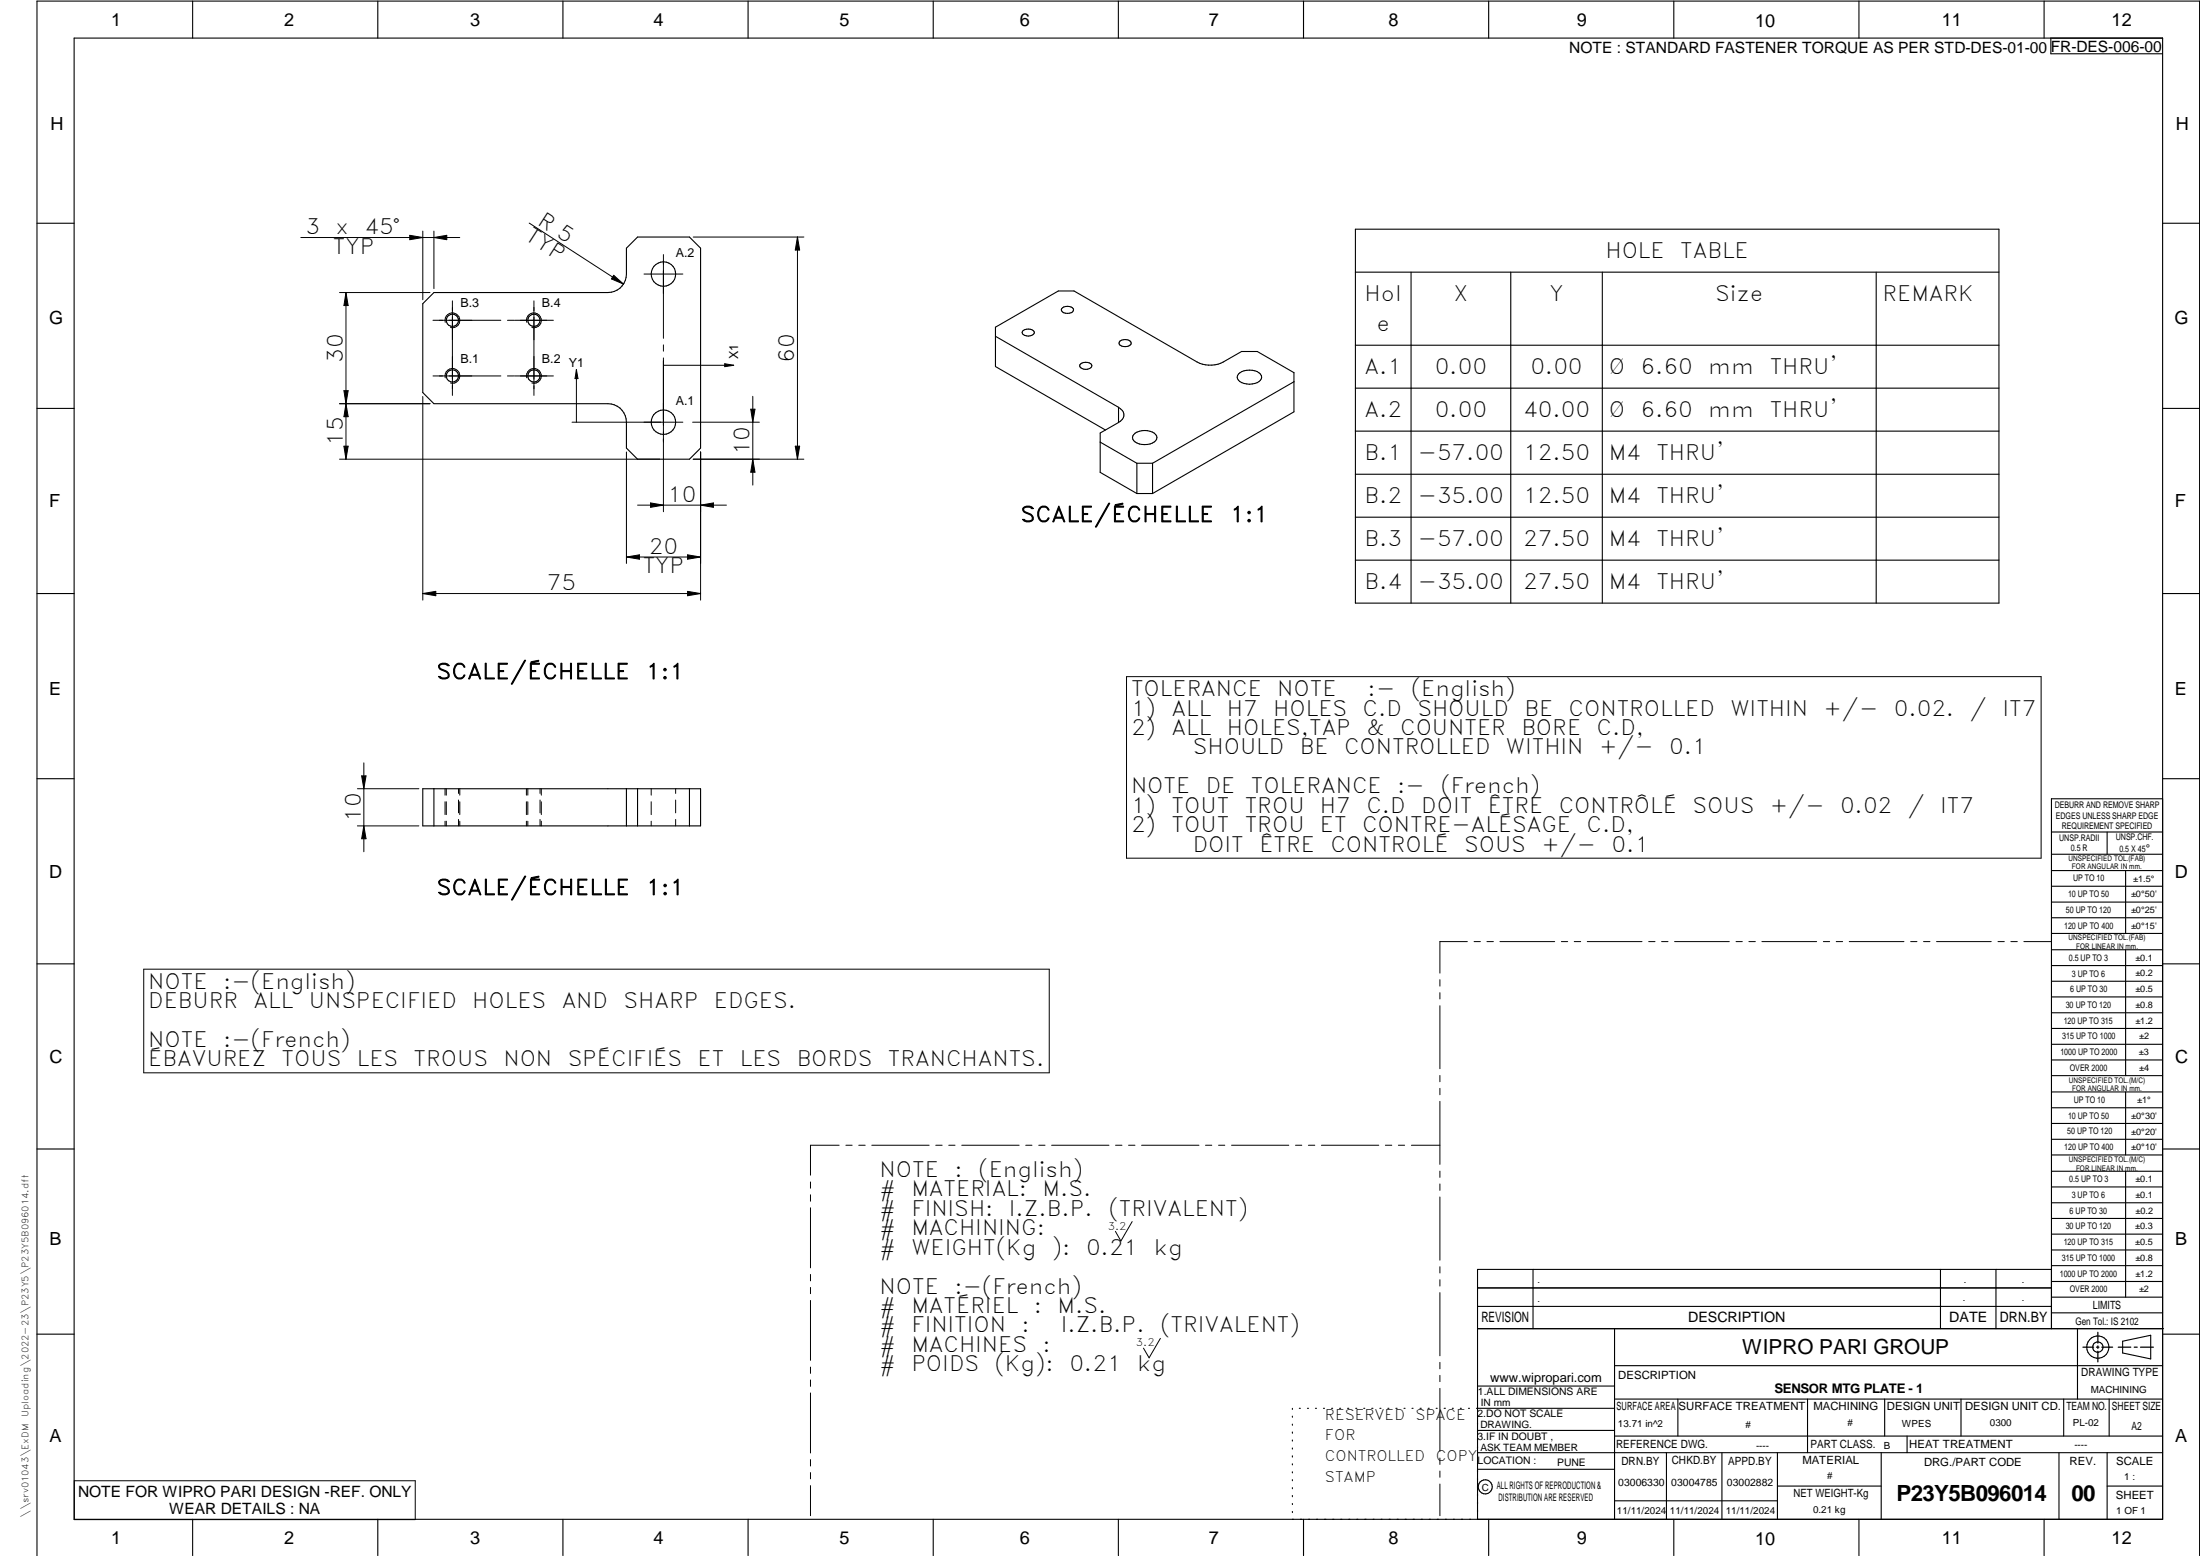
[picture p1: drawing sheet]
<svg xmlns="http://www.w3.org/2000/svg" width="594mm" height="420mm" viewBox="0 0 594 420" stroke-linecap="round" stroke-linejoin="round" font-family="sans-serif">
<g fill="none" stroke="#000" stroke-width=".3">
<path d="M20 10.3h564v400h-564zM52 .3v10M102 .3v10M152 .3v10M202 .3v10M252 .3v10M302 .3v10M352 .3v10M402 .3v10M452 .3v10M502 .3v10M552 .3v10"/>
<path d="M553.8 10.3v4.2h30.2M10 60.3h10M366 61.9h173.8v101h-173.8zM366 73.5h173.8M381 73.5v89.4M408 73.5v89.4M432.7 73.5v89.4M506.6 73.5v89.4M584 60.3h10M114.2 82l3-3h47a4.9 4.9 0 0 0 5-5v-7l3-3h14l3 3v54l-3 3h-14l-3-3v-7a5 5 0 0 0-5-5h-47l-3-3zM268.8 90.8l33.2 19.2M276.3 89.2a2.05 2.05 0 0 1 3 .6 1.89 1.89 0 0 1-3.3 0z"/>
<path d="M286.9 83.1a2.01 2.01 0 0 1 3 .6 1.94 1.94 0 0 1-3.2 .2v-.5zM291.9 98.2a2.01 2.01 0 0 1 2.9 .6 1.89 1.89 0 0 1-3.3 0zM302.5 92.1a2.02 2.02 0 0 1 3 .6 1.93 1.93 0 0 1-3.3 0zM366 93.2h173.8M10 110.3h10M297.1 119.4l9.9 5.7M298.5 116.1l-29.7-17.1v-10.7l17-9.7h4.2l33.3 19.1a7.7 7.7 0 0 0 7 0l5-2.8h4.2l9.9 5.7v10.6l-38.2 22.1M302 114.1l-4.9 2.8v10.7l9.9 5.7M302 110v4.1M302 110a2.18 2.18 0 0 1 1.5 2 2.18 2.18 0 0 1-1.5 2.1M306.5 117a4.4 4.4 0 0 1 5.8 .7 1.87 1.87 0 0 1-1.7 2.2 4.1 4.1 0 0 1-4.7-1.3 1.35 1.35 0 0 1 .6-1.6zM334.4 101a4.7 4.7 0 0 1 6 0 1.46 1.46 0 0 1-.9 2.3 4.9 4.9 0 0 1-5.1-.6 1.17 1.17 0 0 1 0-1.7z"/>
<path d="M349.4 103.1l-38.2 22M366 104.8h173.8M366 116.4h173.8M584 110.3h10M307 133.3h4.2M307 125.1v8.2M307 125.1h4.2M311.2 125.1v8.2M366 128.1h173.8M366 139.7h173.8M366 151.3h173.8M10 160.3h10"/>
<path d="M584 160.3h10M10 210.3h10M114.2 213h75v10h-75zM117.2 213v10M169.2 213v10M172.2 213v10M186.2 213v10M584 215.7h-30v143.1M584 210.3h10M554 224.7h30M554 230.7h30M554 235.1h30"/>
<path d="M554 239.3h30M569 224.7v6M574 235.1v17M554 243.6h30M554 247.8h30M554 252.1h30M554 256.5h30M574 256.5v33.9M10 260.3h10M554 260.7h30M554 265h30M554 269.2h30"/>
<path d="M554 273.5h30M554 277.7h30M584 260.3h10M554 282h30M554 286.2h30M554 290.4h30M554 294.9h30M554 299.1h30M574 294.9v17M10 310.3h10M554 303.4h30M554 307.6h30"/>
<path d="M554 311.9h30M554 316.3h30M574 316.3v34M584 310.3h10M554 320.5h30M554 324.8h30M554 329h30M554 333.2h30M554 337.5h30M399 358.8h185.2M399 352.8h155M399 347.8h155"/>
<path d="M414 342.8v16M436 358.8v51.5M524 342.8v16M539 342.8v16M554 341.8h30M554 346h30M554 350.3h30M554 354.5h30M554 342.8h-155v67.5M561 358.8v19M10 360.3h10M399 374.3h37"/>
<path d="M436 377.8h148M453.1 377.8v10M488.1 377.8v14.5M508.9 377.8v10M529.5 377.8v10M557.3 377.8v10M569.5 377.8v10M573.2 362.2l7.6-1.6v6.3l-7.6-1.6zM584 368.8h-148M584 360.3h10M349 380.3v.3M349 382.4v.3"/>
<path d="M349 384.6v.3M349 386.7v.3M349 388.8v.3M349 391v.3M349 393.1v.3M349 395.3v.3M349 397.4v.3M349 399.5v.3M350.9 380.3h.2M353.1 380.3h.2M355.2 380.3h.3M357.4 380.3h.3"/>
<path d="M359.6 380.3h.3M361.7 380.3h.3M363.9 380.3h.3M366.1 380.3h.3M368.3 380.3h.2M370.4 380.3h.3M372.6 380.3h.3M374.8 380.3h.3M376.9 380.3h.4M379.1 380.3h.3M381.3 380.3h.3M383.4 380.3h.4"/>
<path d="M385.6 380.3h.3M387.8 380.3h.3M390 380.3h.3M392.2 380.3h.3M394.3 380.3h.3M396.5 380.3h.3M398.7 380.3h37.3M399 396.7h37M399 392.3h185M399 386.2h37M436 387.8h148M450 392.3v18"/>
<path d="M465 392.3v18M480 392.3v18M508 392.3v18M515 387.8v4.5M556 392.3v18M569 392.3v18M52 410.3v9.7M102 410.3v9.7M152 410.3v9.7M202 410.3v9.7M252 410.3v9.7M302 410.3v9.7"/>
<path d="M349 401.7v.3M349 403.8v.4M349 406v.3M349 408.1v.3M352 410.3v9.7M402 410.3v9.7M436 405.3h44M452 410.3v9.7M480 401.3h28M502 410.3v9.7M552 410.3v9.7M569 401.3h15"/>
<path d="M10 420v-419.7h584v419.7"/>
<circle cx="179.2" cy="74" r="3.3"/>
<circle cx="122.2" cy="86.5" r="1.64"/>
<circle cx="144.2" cy="86.5" r="1.64"/>
<circle cx="122.2" cy="101.5" r="1.66"/>
<circle cx="144.2" cy="101.5" r="1.66"/>
<circle cx="179.2" cy="114" r="3.3"/>
<circle cx="566.5" cy="363.7" r="1.39"/>
<circle cx="566.5" cy="363.8" r="3"/>
<circle cx="401.1" cy="401.5" r="1.9"/>
</g>
<g fill="none" stroke="#000" stroke-width=".27">
<path d="M81.2 64.1h43M91.7 79h24.4M93.4 79l.6 3.5h-1.1zM93.4 79v45M110.7 63.5l3.5 .6-3.5 .6zM114.2 62.4v18.5M117.2 64.1l3.4-.6v1.2zM117.2 62.4v15.5M142.9 60.2l25.5 16.5M165.7 74.3l2.7 2.4-3.3-1.4zM173.9 74h10.5M179.1 68.7v22.7"/>
<path d="M187.2 64h29.9M215.3 64l.6 3.5h-1.1zM215.3 64v60M120.2 87a2 2 0 0 1 1.7-2.5 2 2 0 0 1 2.2 2.1 2 2 0 0 1-2.4 1.8M122.2 81.2v25.6M135.2 86.5h-18.3M137 86.5h1.8M138.9 86.5h10.5M142.2 87a2 2 0 0 1 1.8-2.5 2 2 0 0 1 2.2 2.2 2 2 0 0 1-2.6 1.7M144.2 81.2v25.6M155.7 99.8v14.2M155.7 99.8l.4 2.4h-.8z"/>
<path d="M179.1 93.1v1.7M179.1 96.6v41.6M179.1 98.6h19M195.7 98.2l2.4 .4-2.4 .4zM91.7 109h24.4M92.9 105.5h1.1l-.6 3.5zM93.4 109l.6 3.5h-1.1zM114.2 107.1v55M120.2 102a2 2 0 0 1 1.7-2.5 2 2 0 0 1 2.2 2.1 2 2 0 0 1-2.4 1.8M135.2 101.5h-18.3M137 101.5h1.8M138.9 101.5h10.5"/>
<path d="M142.2 102a2 2 0 0 1 1.8-2.5 2 2 0 0 1 2.2 2.2 2 2 0 0 1-2.6 1.7M154.5 114h29.9M187 114h18.1M202.7 110.5h1.2l-.6 3.5zM203.3 107v24M91.7 124h86.4M92.9 120.5h1.1l-.6 3.5zM169.2 122v30.1M172.2 136.4h24M175.7 135.8l3.4 .6-3.4 .6zM189.2 122v40.1M189.2 136.4l3.5-.6v1.2z"/>
<path d="M203.3 124l.6 3.5h-1.2zM214.8 120.5h1.1l-.6 3.5zM217.1 124h-29.9M169.2 150.4h20M169.2 150.4l3.5-.6v1.2zM185.7 159.7l3.5 .6-3.5 .6zM185.7 149.8l3.5 .6-3.5 .6zM114.2 160.3h75M114.2 160.3l3.5-.6v1.2zM304.2 182.7h247v49h-247zM96.5 213h16.6M97.7 209.5h1.1l-.6 3.5z"/>
<path d="M98.2 206v24M120.2 213v1.7M120.2 216.5v3.5M120.5 213v1.7M120.5 216.5v3.5M123.8 213v1.2M123.8 216v3.5M124.2 213v1.7M124.2 216.5v3.5M142.1 213v1.7M142.1 216.5v3.5M142.5 213v1.7"/>
<path d="M142.5 216.5v3.5M145.8 213v1.2M145.8 216v3.5M146.2 213v1.7M146.2 216.5v3.5M175.8 213v1.7M175.8 216.5v3.5M182.4 213v1.2M182.4 216v3.5M96.5 223h16.6M98.2 223l.6 3.5h-1.1zM120.2 221.7v1.3"/>
<path d="M120.5 221.7v1.3M123.8 221.3v1.7M124.2 221.7v1.3M142.1 221.7v1.3M142.5 221.7v1.3M145.8 221.3v1.7M146.2 221.7v1.3M175.8 221.7v1.3M182.4 221.3v1.7M396.2 254.3h-7.4v8.5M398.1 254.3h1.6M401.5 254.3h1.8"/>
<path d="M405 254.3h14.8M421.6 254.3h1.7M425.1 254.3h1.7M428.6 254.3h14.8M445.2 254.3h1.7M448.7 254.3h1.7M452.2 254.3h14.8M468.8 254.3h1.7M472.3 254.3h1.7M475.8 254.3h14.8M492.4 254.3h1.7M495.8 254.3h1.8"/>
<path d="M499.4 254.3h14.7M516 254.3h1.6M519.4 254.3h1.8M522.9 254.3h14.8M539.5 254.3h1.7M543 254.3h1.7M546.5 254.3h7.4M38.8 261.7h244.5v28h-244.5zM388.8 264.5v1.8M388.8 268.1v1.6M388.8 271.6v17M388.8 290.4v1.7"/>
<path d="M388.8 293.9v1.7M388.8 297.4v17M218.9 319.2v1.6M226.6 309.2h-7.7v8.1M228.4 309.2h1.7M231.9 309.2h1.7M235.4 309.2h15.5M252.7 309.2h1.7M256.2 309.2h1.7M259.7 309.2h15.5M277 309.2h1.7M280.5 309.2h1.7"/>
<path d="M284 309.2h15.5M301.2 309.2h1.8M304.8 309.2h1.7M308.3 309.2h15.5M325.5 309.2h1.7M329.1 309.2h1.6M332.6 309.2h15.4M349.8 309.2h1.7M353.3 309.2h1.7M356.8 309.2h15.5M374.1 309.2h1.7M377.6 309.2h1.7"/>
<path d="M381.1 309.2h7.7M388.8 316.2v1.7M388.8 319.7v1.7M218.9 322.6v1.8M218.9 326.1v16.2M305.7 329.9l-3 5.2-1.5-2.6M388.8 323.2v17.1M218.9 344.1v1.8M218.9 347.6v1.7M218.9 351.2v16.1M388.8 342.1v1.6M388.8 345.6v1.7"/>
<path d="M388.8 349v17.1M218.9 369.1v1.7M218.9 372.6v1.8M218.9 376.1v16.2M313.3 361.4l-3 5.2-1.5-2.6M388.8 367.9v1.7M388.8 371.4v1.7M388.8 374.9v17M20.1 399.8h92v10.5h-92zM218.9 394.1v1.8M218.9 397.6v1.7M388.8 393.7v1.7"/>
<path d="M388.8 397.2v1.7M218.9 401.2v8.1M388.8 400.7v8.6"/>
</g>
<path d="M566.5 359.7v3M562.5 363.8h2.9M566.1 363.8h.7M566.5 363.4v.7M566.5 364.9v2.8M567.6 363.8h2.9M572 363.8h3.4M576.3 363.8h.8M578 363.8h3.5" fill="none" stroke="#000" stroke-width=".34"/>
<g fill="#000">
<path d="M110.7 63.5l3.5 .6-3.5 .6zM117.2 64.1l3.4-.6v1.2zM165.7 74.3l2.7 2.4-3.3-1.4zM215.3 64l.6 3.5h-1.1zM93.4 79l.6 3.5h-1.1zM195.7 98.2l2.4 .4-2.4 .4zM93.4 109l.6 3.5h-1.1zM92.9 105.5h1.1l-.6 3.5zM155.7 99.8l.4 2.4h-.8zM202.7 110.5h1.2l-.6 3.5zM92.9 120.5h1.1l-.6 3.5zM175.7 135.8l3.4 .6-3.4 .6z"/>
<path d="M189.2 136.4l3.5-.6v1.2zM203.3 124l.6 3.5h-1.2zM214.8 120.5h1.1l-.6 3.5zM169.2 150.4l3.5-.6v1.2zM185.7 149.8l3.5 .6-3.5 .6zM114.2 160.3l3.5-.6v1.2zM185.7 159.7l3.5 .6-3.5 .6zM97.7 209.5h1.1l-.6 3.5zM98.2 223l.6 3.5h-1.1z"/>
</g>
<g font-size="6">
<text x="512.1" y="405.2">P23Y5B096014</text>
<text x="559.4" y="405.2">00</text>
</g>
<g font-size="5.7">
<text x="82.5" y="63.2">3</text>
<text x="90.6" y="63.2">x</text>
<text x="98.4" y="63.2">45°</text>
<text x="141.6" y="64.6" transform="rotate(33 141.6 64.6)">TYP</text>
<text x="144.9" y="60.5" transform="rotate(33 144.9 60.5)">R 5</text>
<text x="89.9" y="68.5">TYP</text>
<text x="433.5" y="69.6">HOLE</text>
<text x="453.7" y="69.6">TABLE</text>
<text x="368.5" y="81.2">Hol</text>
<text x="392.5" y="81.2">X</text>
<text x="418.4" y="81.2">Y</text>
<text x="463.2" y="81.2">Size</text>
<text x="508.4" y="81.2">REMARK</text>
<text x="371.7" y="89.3">e</text>
<text x="92.6" y="98" transform="rotate(-90 92.6 98)">30</text>
<text x="214.5" y="98" transform="rotate(-90 214.5 98)">60</text>
<text x="368.5" y="100.9">A.1</text>
<text x="387.4" y="100.9">0.00</text>
<text x="413.3" y="100.9">0.00</text>
<text x="434.4" y="100.9">Ø</text>
<text x="443" y="100.9">6.60</text>
<text x="461.3" y="100.9">mm</text>
<text x="477.9" y="100.9">THRU'</text>
<text x="368.5" y="112.6">A.2</text>
<text x="387.4" y="112.6">0.00</text>
<text x="411.3" y="112.6">40.00</text>
<text x="434.4" y="112.6">Ø</text>
<text x="443" y="112.6">6.60</text>
<text x="461.3" y="112.6">mm</text>
<text x="477.9" y="112.6">THRU'</text>
<text x="92.6" y="120.4" transform="rotate(-90 92.6 120.4)">15</text>
<text x="202.4" y="122.9" transform="rotate(-90 202.4 122.9)">10</text>
<text x="368.5" y="124.2">B.1</text>
<text x="382.9" y="124.2">-57.00</text>
<text x="411.3" y="124.2">12.50</text>
<text x="434.4" y="124.2">M4</text>
<text x="447.3" y="124.2">THRU'</text>
<text x="180.2" y="135.6">10</text>
<text x="368.5" y="135.8">B.2</text>
<text x="382.9" y="135.8">-35.00</text>
<text x="411.3" y="135.8">12.50</text>
<text x="434.4" y="135.8">M4</text>
<text x="447.3" y="135.8">THRU'</text>
<text x="275.6" y="140.9">SCALE/ÉCHELLE</text>
<text x="332.1" y="140.9">1:1</text>
<text x="175.2" y="149.5">20</text>
<text x="368.5" y="147.4">B.3</text>
<text x="382.9" y="147.4">-57.00</text>
<text x="411.3" y="147.4">27.50</text>
<text x="434.4" y="147.4">M4</text>
<text x="447.3" y="147.4">THRU'</text>
<text x="173.6" y="154.8">TYP</text>
<text x="147.7" y="159.4">75</text>
<text x="368.5" y="159">B.4</text>
<text x="382.9" y="159">-35.00</text>
<text x="411.3" y="159">27.50</text>
<text x="434.4" y="159">M4</text>
<text x="447.3" y="159">THRU'</text>
<text x="117.8" y="183.3">SCALE/ÉCHELLE</text>
<text x="174.4" y="183.3">1:1</text>
<text x="305.4" y="188">TOLERANCE</text>
<text x="344.9" y="188">NOTE</text>
<text x="369.3" y="188">:-</text>
<text x="380.9" y="188">(English)</text>
<text x="305.4" y="193.2">1)</text>
<text x="316.4" y="193.2">ALL</text>
<text x="331.3" y="193.2">H7</text>
<text x="343.8" y="193.2">HOLES</text>
<text x="367.9" y="193.2">C.D</text>
<text x="382.8" y="193.2">SHOULD</text>
<text x="411.7" y="193.2">BE</text>
<text x="423.6" y="193.2">CONTROLLED</text>
<text x="467.3" y="193.2">WITHIN</text>
<text x="492.4" y="193.2">+/-</text>
<text x="511.4" y="193.2">0.02.</text>
<text x="531.9" y="193.2">/</text>
<text x="540.8" y="193.2">IT7</text>
<text x="305.4" y="198.5">2)</text>
<text x="316.4" y="198.5">ALL</text>
<text x="322.1" y="203.7">SHOULD</text>
<text x="331.3" y="198.5">HOLES,TAP</text>
<text x="351" y="203.7">BE</text>
<text x="363" y="203.7">CONTROLLED</text>
<text x="369" y="198.5">&amp;</text>
<text x="378.1" y="198.5">COUNTER</text>
<text x="406.6" y="203.7">WITHIN</text>
<text x="410.8" y="198.5">BORE</text>
<text x="431.1" y="198.5">C.D,</text>
<text x="431.8" y="203.7">+/-</text>
<text x="450.8" y="203.7">0.1</text>
<text x="305.4" y="214.2">NOTE</text>
<text x="325.6" y="214.2">DE</text>
<text x="337.8" y="214.2">TOLERANCE</text>
<text x="377.3" y="214.2">:-</text>
<text x="388.9" y="214.2">(French)</text>
<text x="97.4" y="222" transform="rotate(-90 97.4 222)">10</text>
<text x="305.4" y="219.5">1)</text>
<text x="316.4" y="219.5">TOUT</text>
<text x="336.1" y="219.5">TROU</text>
<text x="356.4" y="219.5">H7</text>
<text x="369" y="219.5">C.D</text>
<text x="383.8" y="219.5">DOIT</text>
<text x="401.7" y="219.5">ÊTRE</text>
<text x="420.9" y="219.5">CONTRÔLÉ</text>
<text x="457.1" y="219.5">SOUS</text>
<text x="477.9" y="219.5">+/-</text>
<text x="496.9" y="219.5">0.02</text>
<text x="515.2" y="219.5">/</text>
<text x="523.9" y="219.5">IT7</text>
<text x="305.4" y="224.7">2)</text>
<text x="316.4" y="224.7">TOUT</text>
<text x="336.1" y="224.7">TROU</text>
<text x="356.4" y="224.7">ET</text>
<text x="367.9" y="224.7">CONTRE-ALÉSAGE</text>
<text x="428.4" y="224.7">C.D,</text>
<text x="322.1" y="230">DOIT</text>
<text x="340.1" y="230">ÊTRE</text>
<text x="359.2" y="230">CONTROLÉ</text>
<text x="395.4" y="230">SOUS</text>
<text x="416.2" y="230">+/-</text>
<text x="435.2" y="230">0.1</text>
<text x="117.9" y="241.6">SCALE/ÉCHELLE</text>
<text x="174.4" y="241.6">1:1</text>
<text x="40" y="267">NOTE</text>
<text x="60.2" y="267">:-(English)</text>
<text x="40" y="272.2">DEBURR</text>
<text x="68.5" y="272.2">ALL</text>
<text x="83.4" y="272.2">UNSPECIFIED</text>
<text x="127.5" y="272.2">HOLES</text>
<text x="151.7" y="272.2">AND</text>
<text x="168.4" y="272.2">SHARP</text>
<text x="192.7" y="272.2">EDGES.</text>
<text x="40" y="282.7">NOTE</text>
<text x="40" y="288">ÉBAVUREZ</text>
<text x="60.2" y="282.7">:-(French)</text>
<text x="76" y="288">TOUS</text>
<text x="96.3" y="288">LES</text>
<text x="111.7" y="288">TROUS</text>
<text x="136" y="288">NON</text>
<text x="153.3" y="288">SPÉCIFIÉS</text>
<text x="188.4" y="288">ET</text>
<text x="199.8" y="288">LES</text>
<text x="215.1" y="288">BORDS</text>
<text x="239.8" y="288">TRANCHANTS.</text>
<text x="237.5" y="317.8">NOTE</text>
<text x="257.7" y="317.8">:</text>
<text x="264.1" y="317.8">(English)</text>
<text x="237.5" y="323">#</text>
<text x="246.1" y="323">MATERIAL:</text>
<text x="281.5" y="323">M.S.</text>
<text x="237.5" y="328.3">#</text>
<text x="246.1" y="328.3">FINISH:</text>
<text x="272.4" y="328.3">I.Z.B.P.</text>
<text x="299.3" y="328.3">(TRIVALENT)</text>
<text x="237.5" y="333.5">#</text>
<text x="246.1" y="333.5">MACHINING:</text>
<text x="237.5" y="338.8">#</text>
<text x="246.1" y="338.8">WEIGHT(Kg</text>
<text x="284" y="338.8">):</text>
<text x="293.3" y="338.8">0.21</text>
<text x="311.6" y="338.8">kg</text>
<text x="237.5" y="349.3">NOTE</text>
<text x="257.7" y="349.3">:-(French)</text>
<text x="237.5" y="354.5">#</text>
<text x="237.5" y="359.8">#</text>
<text x="246.1" y="359.8">FINITION</text>
<text x="246.1" y="354.5">MATÉRIEL</text>
<text x="275.8" y="359.8">:</text>
<text x="279.2" y="354.5">:</text>
<text x="285.6" y="354.5">M.S.</text>
<text x="286.4" y="359.8">I.Z.B.P.</text>
<text x="313.3" y="359.8">(TRIVALENT)</text>
<text x="237.5" y="365">#</text>
<text x="246.1" y="365">MACHINES</text>
<text x="281.5" y="365">:</text>
<text x="237.5" y="370.3">#</text>
<text x="246.1" y="370.3">POIDS</text>
<text x="268.5" y="370.3">(Kg):</text>
<text x="288.8" y="370.3">0.21</text>
<text x="307.1" y="370.3">kg</text>
</g>
<text font-size="5.6" x="470.5" y="365.5">WIPRO PARI GROUP</text>
<g font-size="4.9">
<text x="30" y="6.9">1</text>
<text x="76.7" y="6.9">2</text>
<text x="127" y="6.9">3</text>
<text x="176.5" y="6.9">4</text>
<text x="226.7" y="6.9">5</text>
<text x="275.4" y="6.9">6</text>
<text x="326.4" y="6.9">7</text>
<text x="375" y="6.9">8</text>
<text x="425.8" y="6.9">9</text>
<text x="473.9" y="7.3">10</text>
<text x="524.3" y="6.9">11</text>
<text x="570.2" y="6.9">12</text>
<text x="13.6" y="35.1">H</text>
<text x="587.6" y="35.1">H</text>
<text x="13.2" y="87.5">G</text>
<text x="587.2" y="87.5">G</text>
<text x="13.2" y="137">F</text>
<text x="587.2" y="137">F</text>
<text x="13.2" y="187.6">E</text>
<text x="587.2" y="187.6">E</text>
<text x="13.2" y="237">D</text>
<text x="587.2" y="237">D</text>
<text x="13.4" y="287.1">C</text>
<text x="587.4" y="287.1">C</text>
<text x="13.4" y="336.2">B</text>
<text x="587.4" y="336.2">B</text>
<text x="13.4" y="389.3">A</text>
<text x="587.4" y="389.3">A</text>
<text x="30" y="416.9">1</text>
<text x="76.7" y="416.9">2</text>
<text x="127" y="416.9">3</text>
<text x="176.5" y="416.9">4</text>
<text x="226.7" y="416.9">5</text>
<text x="275.4" y="416.9">6</text>
<text x="326.4" y="416.9">7</text>
<text x="375" y="416.9">8</text>
<text x="425.8" y="416.9">9</text>
<text x="473.9" y="417.3">10</text>
<text x="524.3" y="416.9">11</text>
<text x="570.2" y="416.9">12</text>
</g>
<g font-size="4.2">
<text x="423.7" y="14.3">NOTE : STANDARD FASTENER TORQUE AS PER STD-DES-01-00</text>
<text x="553.8" y="14">FR-DES-006-00</text>
<text x="21.1" y="404.3">NOTE FOR WIPRO PARI DESIGN -REF. ONLY</text>
<text x="45.7" y="408.8">WEAR DETAILS : NA</text>
</g>
<g font-size="3.9">
<text x="400" y="357.1">REVISION</text>
<text x="455.9" y="357.1">DESCRIPTION</text>
<text x="526.4" y="357.1">DATE</text>
<text x="540" y="357.1">DRN.BY</text>
<text x="357.8" y="383.3">RESERVED</text>
<text x="382.3" y="383.3">SPACE</text>
<text x="357.8" y="388.9">FOR</text>
<text x="357.8" y="394.5">CONTROLLED</text>
<text x="387.8" y="394.5">COPY</text>
<text x="357.8" y="400">STAMP</text>
</g>
<text font-size="3.6" x="479.2" y="376.1">SENSOR MTG PLATE - 1</text>
<text font-size="3.5" x="402.4" y="373.3">www.wipropari.com</text>
<g font-size="3.4">
<text x="182.5" y="69.3">A.2</text>
<text x="124.3" y="83">B.3</text>
<text x="146.3" y="83">B.4</text>
<text x="124.3" y="98">B.1</text>
<text x="146.3" y="98">B.2</text>
<text x="153.6" y="99">Y1</text>
<text x="199.3" y="96.9" transform="rotate(-90 199.3 96.9)">X1</text>
<text x="182.5" y="109.3">A.1</text>
</g>
<g font-size="3.1">
<text x="565.1" y="353.5">LIMITS</text>
<text x="562" y="371.7">DRAWING TYPE</text>
<text x="437" y="372.3">DESCRIPTION</text>
<text x="436.5" y="380.8">SURFACE AREA</text>
<text x="453.3" y="380.8">SURFACE TREATMENT</text>
<text x="489.7" y="380.8">MACHINING</text>
<text x="509.5" y="380.8">DESIGN UNIT</text>
<text x="530.6" y="380.8">DESIGN UNIT CD.</text>
<text x="558" y="380.6">TEAM NO.</text>
<text x="570.3" y="380.7">SHEET SIZE</text>
<text x="575.6" y="386.1">A2</text>
<text x="436.4" y="391.1">REFERENCE DWG.</text>
<text x="437.8" y="395.5">DRN.BY</text>
<text x="451.4" y="395.4">CHKD.BY</text>
<text x="466.6" y="395.5">APPD.BY</text>
<text x="486.7" y="395.4">MATERIAL</text>
<text x="488.9" y="390.9">PART CLASS.</text>
<text x="515.6" y="390.9">HEAT TREATMENT</text>
<text x="519.6" y="395.9">DRG./PART CODE</text>
<text x="558.9" y="395.5">REV.</text>
<text x="571.4" y="395.6">SCALE</text>
<text x="484.3" y="404.2">NET WEIGHT-Kg</text>
<text x="571.4" y="404.7">SHEET</text>
</g>
<text font-size="3" x="579.5" y="230.1">°</text>
<g font-size="2.8">
<text x="299.1" y="332.1">3.2</text>
<text x="560.4" y="357.7">Gen Tol.: IS 2102</text>
<text x="306.7" y="363.6">3.2</text>
<text x="399.1" y="376.6">1.ALL DIMENSIONS ARE</text>
<text x="399" y="382.7">2.DO NOT SCALE</text>
<text x="399" y="388.7">3.IF IN DOUBT ,</text>
<text x="399" y="395.4">LOCATION :</text>
<text x="420.5" y="396">PUNE</text>
<text x="404.2" y="402">ALL RIGHTS OF REPRODUCTION &amp;</text>
<text x="437" y="401.2">03006330</text>
<text x="451.3" y="401.2">03004785</text>
<text x="466.3" y="401.2">03002882</text>
<text x="404.7" y="405.4">DISTRIBUTION ARE RESERVED</text>
</g>
<g font-size="2.7">
<text x="564.6" y="376.2">MACHINING</text>
<text x="399.9" y="379.7">IN mm</text>
<text x="399.7" y="385.7">DRAWING.</text>
<text x="436.9" y="385.4">13.71 in^2</text>
<text x="471.4" y="385.5">#</text>
<text x="498.9" y="385">#</text>
<text x="513.6" y="385.3">WPES</text>
<text x="537.3" y="385.1">0300</text>
<text x="559.7" y="385.1">PL-02</text>
<text x="399.7" y="391.8">ASK TEAM MEMBER</text>
<text x="474.2" y="391.2">----</text>
<text x="508.7" y="391.2">B</text>
<text x="560.2" y="391.1">----</text>
<text x="493.4" y="399.5">#</text>
<text x="573.6" y="399.7">1 :</text>
<text x="400.1" y="402.5">C</text>
<text x="436.6" y="408.7">11/11/2024</text>
<text x="450.9" y="408.8">11/11/2024</text>
<text x="466" y="408.9">11/11/2024</text>
<text x="489.6" y="408.5">0.21 kg</text>
<text x="571.4" y="408.7">1 OF 1</text>
</g>
<g font-size="2.5">
<text x="554.9" y="218.3">DEBURR AND REMOVE SHARP</text>
<text x="555.2" y="221">EDGES UNLESS SHARP EDGE</text>
<text x="556.1" y="227.1">UNSP.RADII</text>
<text x="556.8" y="223.8">REQUIREMENT SPECIFIED</text>
<text x="571.4" y="226.9">UNSP.CHF.</text>
<text x="559.2" y="229.9">0.5 R</text>
<text x="572.3" y="230.1">0.5 X 45</text>
<text x="559.8" y="238">UP TO 10</text>
<text x="576.1" y="238.1">±1.5°</text>
<text x="558.5" y="242.2">10 UP TO 50</text>
<text x="575.5" y="242.3">±0°50'</text>
<text x="557.4" y="250.7">120 UP TO 400</text>
<text x="557.9" y="246.5">50 UP TO 120</text>
<text x="575.5" y="250.7">±0°15'</text>
<text x="575.5" y="246.5">±0°25'</text>
<text x="558.7" y="259.4">0.5 UP TO 3</text>
<text x="559.5" y="263.7">3 UP TO 6</text>
<text x="576.6" y="263.6">±0.2</text>
<text x="576.6" y="259.4">±0.1</text>
<text x="559" y="267.9">6 UP TO 30</text>
<text x="576.6" y="267.9">±0.5</text>
<text x="557.8" y="272.2">30 UP TO 120</text>
<text x="576.6" y="272.2">±0.8</text>
<text x="556.9" y="280.7">315 UP TO 1000</text>
<text x="557.3" y="276.4">120 UP TO 315</text>
<text x="576.6" y="276.4">±1.2</text>
<text x="577.7" y="280.7">±2</text>
<text x="556.4" y="284.9">1000 UP TO 2000</text>
<text x="577.6" y="284.9">±3</text>
<text x="558.9" y="289.2">OVER 2000</text>
<text x="577.7" y="289.3">±4</text>
<text x="560" y="297.9">UP TO 10</text>
<text x="577.1" y="297.9">±1°</text>
<text x="558.5" y="302.1">10 UP TO 50</text>
<text x="575.5" y="302.1">±0°30'</text>
<text x="557.4" y="310.6">120 UP TO 400</text>
<text x="558.2" y="306.3">50 UP TO 120</text>
<text x="575.5" y="310.6">±0°10'</text>
<text x="575.5" y="306.4">±0°20'</text>
<text x="558.8" y="319.2">0.5 UP TO 3</text>
<text x="559.4" y="323.4">3 UP TO 6</text>
<text x="576.6" y="319.2">±0.1</text>
<text x="576.6" y="323.5">±0.1</text>
<text x="558.9" y="327.7">6 UP TO 30</text>
<text x="576.7" y="327.7">±0.2</text>
<text x="557.8" y="332">30 UP TO 120</text>
<text x="576.6" y="332">±0.3</text>
<text x="556.8" y="340.5">315 UP TO 1000</text>
<text x="557.3" y="336.3">120 UP TO 315</text>
<text x="576.6" y="336.3">±0.5</text>
<text x="576.6" y="340.5">±0.8</text>
<text x="415.2" y="346.4">.</text>
<text x="530.3" y="346.5">.</text>
<text x="545.9" y="346.4">.</text>
<text x="556.2" y="344.7">1000 UP TO 2000</text>
<text x="576.6" y="344.7">±1.2</text>
<text x="415.2" y="351.5">.</text>
<text x="530" y="351.3">.</text>
<text x="545.9" y="351.4">.</text>
<text x="558.9" y="349">OVER 2000</text>
<text x="577.6" y="349">±2</text>
</g>
<g font-size="2.4">
<text x="7.7" y="382.7" transform="rotate(-90 7.7 382.7)">Uploading\2022-23\P23Y5\P23Y5B096014.dft</text>
<text x="7.7" y="409.8" transform="rotate(-90 7.7 409.8)">\\srv01043\ExDM</text>
</g>
<g font-size="2.1">
<text x="558.5" y="232.4">UNSPECIFIED TOL.(FAB)</text>
<text x="559.5" y="234.7">FOR ANGULAR IN mm.</text>
<text x="558.6" y="253.9">UNSPECIFIED TOL.(FAB)</text>
<text x="560.7" y="256.3">FOR LINEAR IN mm.</text>
<text x="558.7" y="292.3">UNSPECIFIED TOL.(M/C)</text>
<text x="559.6" y="294.7">FOR ANGULAR IN mm.</text>
<text x="558.7" y="313.7">UNSPECIFIED TOL.(M/C)</text>
<text x="560.6" y="316.1">FOR LINEAR IN mm.</text>
</g>
</svg>
